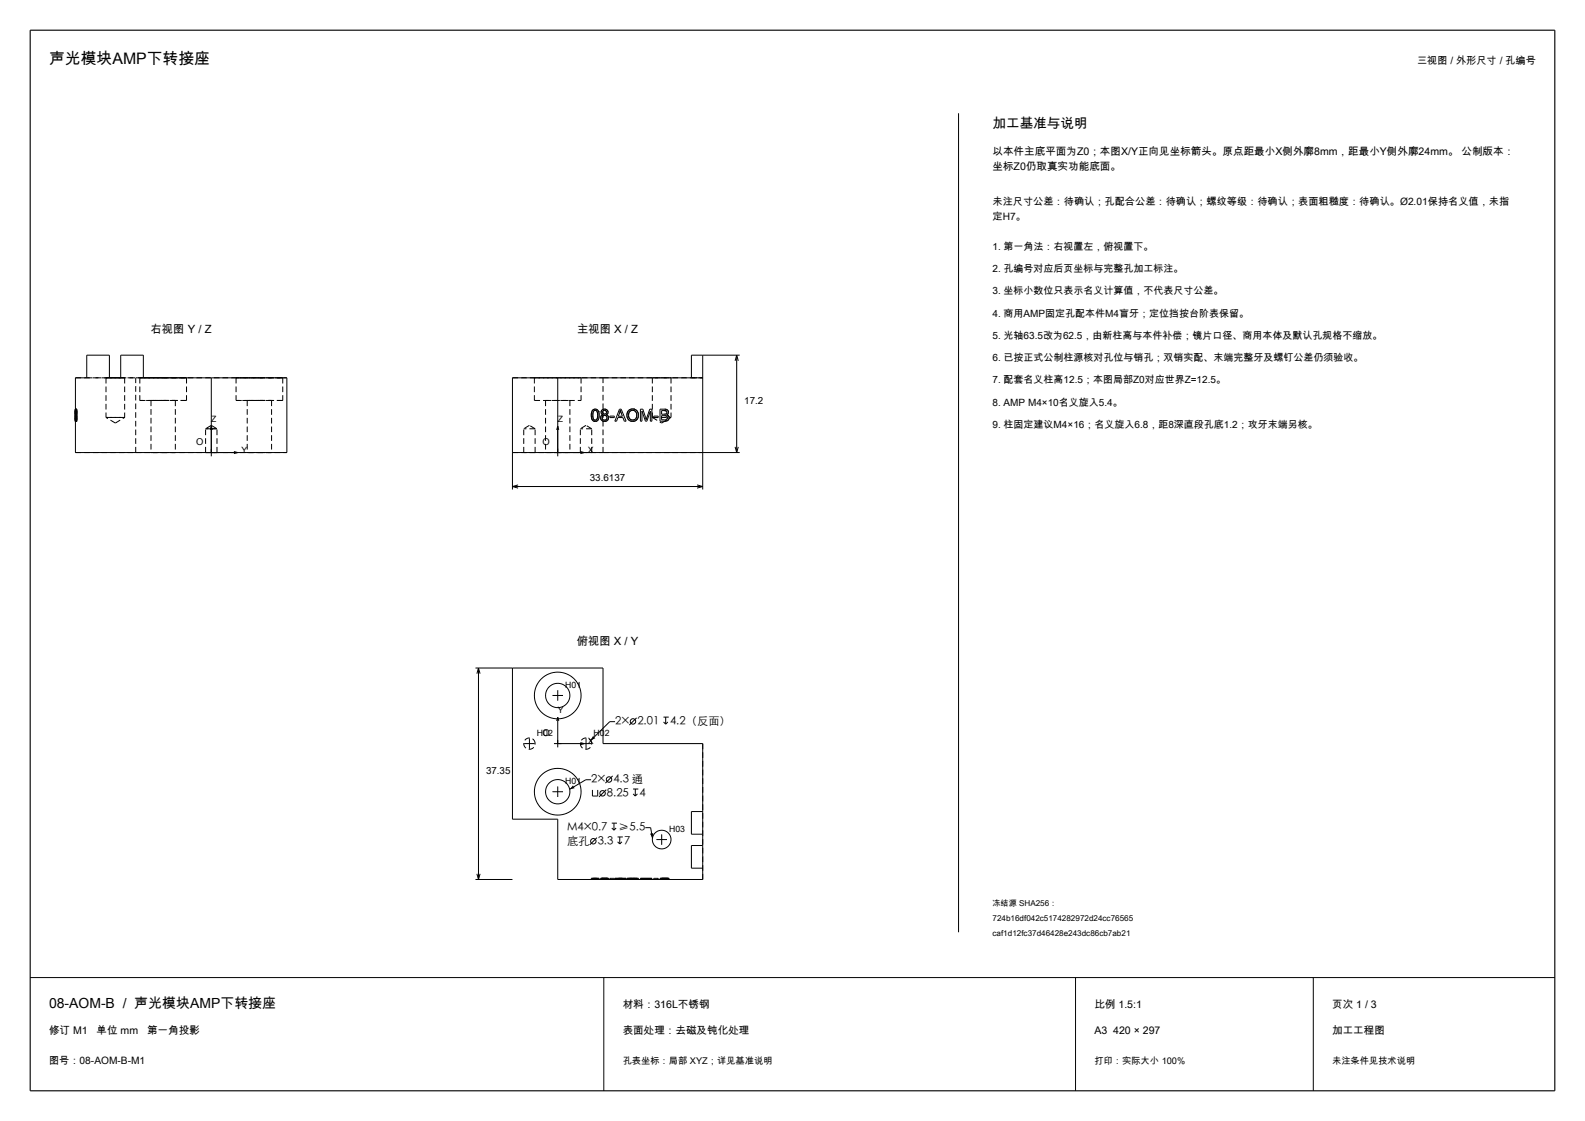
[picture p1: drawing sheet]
<svg xmlns="http://www.w3.org/2000/svg" width="420mm" height="297mm" viewBox="0 0 420 297" stroke-linecap="round" stroke-linejoin="round" font-family="sans-serif">
<path d="M8 8h404v281h-404z" fill="none" stroke="#000" stroke-width=".3"/>
<g fill="none" stroke="#000" stroke-width=".26">
<path d="M254 30v217M186.2 94.1v35.6M195.2 94.1v25.8M195.2 94.1l-.4 1.5M195.2 94.1l.4 1.5M196 94.1h-12.8v6M29 100.1h3M29 100.1v-6h-6v6h-3v19.8h56v-19.8h-38M32 100.1v-6h6v6M38 100.1h11.4M55.7 113.9l.3-1 .3 1M56 100.1v20.8"/>
<path d="M62 119.6l1 .3-1 .3M135.8 119.9h60.2M147.5 113.9l.3-1 .3 1M147.8 100.1v20.8M153.8 119.6l1 .3-1 .3M156.7 110a1.27 1.27 0 0 0 1 1.6M156.7 109.9v.1M156.7 109.4h.1M156.8 109.1l-.1 .9M156.8 109.1v.1M156.8 109v.1M156.9 108.8h.1"/>
<path d="M157.1 110l.2 1.1M157.1 109.8v.2M157.1 109.3v.2M157.3 111.1l.4 .2M157.3 111.1h.1M157.3 108.9l-.1 .3M157.3 108.9l-.2 1.1M157.3 108.9h.1M157.6 111.3h.1M157.7 108.4h-.2M157.7 108.7l.5 .3M157.7 108.7l-.4 .2"/>
<path d="M157.7 108.7h.1M157.7 108.7h-.1M157.8 108.4h.1M157.8 111.3h-.1M157.8 111.6h-.1M157.9 111.6h.1M158.1 108.9l.1 .1M158.2 109l.2 1M158.2 111.1l-.5 .2M158.2 111.1h-.1M158.2 111v.1M158.3 108.6h.1"/>
<path d="M158.3 111.5l-.6 .1M158.3 111.5h-.1M158.3 110.6v.2M158.4 110l-.2 1.1M158.4 110v.2M158.4 108.7l.1 .1M158.5 108.8a.94 .94 0 0 0-1-.4 .94 .94 0 0 0-.7 .7M158.5 108.8l.2 .5M158.6 111.1l-.2 .2M158.6 109h.1M158.6 110.9l-.3 .6M158.7 109.2v.1"/>
<path d="M158.7 110.9h-.1M158.7 109.3l.1 .7M158.7 109.3h.1M158.7 110.6h.1M158.7 109.5h.1M158.7 110.4h.1M158.8 109.8v.1M158.8 110l-.2 .9M158.8 110v.2M159.2 110.7l.2 .6M159.2 110.5v.1M159.2 110.2v.2"/>
<path d="M159.3 109.3v.1M159.3 110.2a.97 .97 0 0 0 .1 1.2M159.3 109.5h.1M159.4 109.5v.1M159.4 110.1l-.1 .1M159.4 109.6l.4 .3M159.4 111.4l.8 .2M159.4 111.4l.7 .2M159.4 110h.1M159.6 110.7l.3 .5M159.6 110.7h.1M159.6 110.8v.1"/>
<path d="M159.7 109.8l.1 .1M159.7 109.2l.1 .4M159.7 111.1l.2 .1M159.7 109.3h.1M159.7 109v.2M159.7 110.2l-.1 .5M159.8 109.5v.1M159.8 109.9l-.5 .3M159.8 109.9h-.1M159.8 109.6l.4 .1 .4-.1M159.8 110.1l-.1 .1M159.8 108.9l.4-.2 .4 .2"/>
<path d="M159.8 108.9l-.1 .3M159.9 111.2l.3 .1M159.9 109.6v.1M160 111.3h.1M160 109.7h.1M160.1 111.3h.1M160.1 108.7l-.3 .2M160.2 110l.5 .2M160.2 110l-.5 .2M160.2 110h.1M160.2 110h-.1M160.2 108.4a.81 .81 0 0 0-.8 .4 .81 .81 0 0 0 0 .8"/>
<path d="M160.2 108.4a.82 .82 0 0 1 .8 .4 .82 .82 0 0 1 0 .8M160.2 108.4l-.6 .2M160.3 108.4l.5 .2M160.3 111.3h-.1M160.3 109.7h.1M160.4 108.7h.1M160.4 109.7h.1M160.5 108.8l.1 .1M160.5 110.1l.2 .1M160.6 108.9l.1 .2M160.6 108.9l.1 .3-.1 .4M160.6 109.6l-.2 .1"/>
<path d="M160.6 111.6h-.4M160.7 110.2l.1 .2M160.7 110.2l.2 .5M160.7 111.1l-.2 .2M160.7 111.1l-.5 .2M160.7 109.3v.2M160.7 109.9h.1M160.8 111l-.1 .1M160.8 109.8h.1M160.8 110.6l.1 .1M160.9 110.7l-.2 .4M160.9 110.7l-.1 .1"/>
<path d="M161 110l.1 .2M161 109.6l-.3 .3 .4 .3M161 109.6v.1M161.1 110.2a.96 .96 0 0 1 0 1 .96 .96 0 0 1-.9 .4M161.1 110.2l.1 .1M161.1 109.3v.1M161.2 110.6h.1M161.3 110.7l-.3 .6M161.6 110.2h1.2v.4h-1.2zM164.2 108.4h.4l1.3 3.2h-.5l-.3-1h-1.4l-.3 1h-.5zM164.3 109.1l-.1 .3M164.4 108.7l-.2 .7"/>
<path d="M164.4 108.7v.1M164.4 108.7l.2 .7M164.5 109v.1M164.6 109.3l.3 1h-1.1l.4-.9M166.1 110l.2 .8M166.1 110v.3M166.1 110h.1M166.2 110.5h.1M166.2 110.7l.1 .1M166.3 110.8l.5 .6M166.3 110.8l.1 .2M166.4 111l.1 .1"/>
<path d="M166.5 108.8l-.4 1.2M166.5 108.8l-.1 .2M166.6 110v.5M166.6 110l.3 1M166.7 111.3l.1 .1M166.8 111.4l.8 .2M166.8 111.4l.3 .2M166.9 111l.7 .3M166.9 111h.1M166.9 109l-.3 1M167.3 111.6h.3M167.4 108.7l-.5 .3"/>
<path d="M167.6 111.3h.1M167.6 108.3l.8 .3M167.6 108.3l-1.1 .5M167.6 108.3l-.5 .2M167.6 108.3l.2 .1M167.6 108.7l.6 .2M167.6 108.7l-.7 .3M167.6 108.7h.3M167.6 108.7h-.1M167.7 111.3h-.1M168 108.4h.1M168 111.6h-.4"/>
<path d="M168 108.8h.1M168.1 108.4h.1M168.2 108.9l.3 .2M168.2 108.9l.4 .4M168.4 111.5l-.8 .1M168.4 111.5h-.1M168.4 111l-.8 .3M168.4 111h.1M168.4 108.6a1.6 1.6 0 0 1 .8 1.4M168.4 108.6h.2M168.6 111.4l-.2 .1M168.6 109.3l.1 .7"/>
<path d="M168.6 109.3l.1 .2M168.7 110.4l-.3 .6M168.7 109.6h.1M168.7 108.8l.2 .1M168.7 109.8v.2M168.7 110l-.3 1M169.1 109.5v.1M169.1 110.4v.1M169.2 109.9v.1M169.2 110a1.58 1.58 0 0 1-.8 1.5M169.2 110v.1M171.1 110.7l.1 .4"/>
<path d="M171.1 110.7h.1M171.1 110.8h.1M171.3 111.1h-.1M171.4 110.6l.8-2.2h.5v3.2h-.4v-2.7l-.9 2.7h-.4l-.9-2.7v2.7h-.4v-3.2h.6l.8 2.3M171.4 110.6l-.2 .5M171.4 110.6v.1M173.2 110.2h1.2v.4h-1.2zM176.1 110.1l.4 .1M176.1 110.1h-.8v1.1h1.1M176.1 110.1h.1M176.1 108.8h.1M176.1 108.4l.6 .1"/>
<path d="M176.1 108.4h-1.2v3.2h1.2M176.1 108.4h.1M176.1 109.7h-.1M176.2 108.8h.1M176.2 111.6h-.1M176.2 108.8h.2M176.4 108.8h.1M176.4 109.7h-.4M176.4 109.7h-.1M176.4 108.4h.1M176.4 111.6h.1M176.4 109.7h.1"/>
<path d="M176.4 110.2h.1M176.4 108.8l.3 .2M176.4 108.8h-1.1v.9h.7M176.4 108.8l.2 .1M176.5 111.2h-.1M176.5 110.2l.3 .2M176.5 109.7h.1M176.6 108.5h.1M176.6 111.5l-.5 .1M176.6 111.1l-.2 .1M176.6 111.1v.1M176.7 110.2v.1"/>
<path d="M176.7 109v.3M176.7 109v.1M176.7 108.5l.3 .3M176.7 108.5l.1 .1M176.7 111.1h-.1M176.7 109.2v.1M176.7 109.3l-.3 .4M176.7 109.3h.1M176.8 109.9l.1 .1M176.8 110.4l.1 .3M176.8 110.4v.1M176.8 111.5h-.2"/>
<path d="M176.8 109.8v.1M176.8 110.9l-.2 .2M176.8 110.9v.1M176.8 110.8v.1M176.9 110.6v.1M176.9 110.7l-.1 .2M176.9 110.7h.1M176.9 108.6h.1M176.9 108.7l.1 .1M177 110l.1 .2M177 108.8l.1 .4M177 108.8l.1 .1"/>
<path d="M177 109.6l-.3 .3 .4 .3M177 109.6v.1M177.1 111.3h.1M177.1 109.5l-.1 .1M177.1 109.4h.1M177.1 109.1h.1M177.1 110.2l.2 .5M177.1 109.2l-.1 .4M177.1 109.2v.1M177.2 111.1l-.6 .4M177.2 111.1l-.1 .1M177.3 111h-.1"/>
<path d="M177.3 110.5h.1M177.3 110.5v.2M177.3 110.7l-.1 .4M177.3 110.7v.1M186.2 100.1h-50.4v29.6M194.8 118.4l.4 1.5M195.6 118.4l-.4 1.5M135.8 128.9h50.4M135.8 128.9l1.5 .4M137.3 128.5l-1.5 .4M184.7 128.5l1.5 .4M186.2 128.9l-1.5 .4"/>
<path d="M126 177h33.8v20h26.4v36h-38.4v-16h-12v-40M126.8 177v56M126.8 177l-.4 1.5M126.8 177l.4 1.5M138.9 197h2.8M140.3 195.6v2.8M146.4 184.3h2.8M146.8 197h9.9M147.8 182.9v2.8M147.8 190v8M147.8 190l-.3 1M147.8 190l.3 1"/>
<path d="M153.8 196.7l1 .3-1 .3M155.3 195.6v2.8M163 191.2h-1.4l-5.1 5M168.7 190.2l-1.9 1.9M175.8 190h1.4M175.8 191.3l.6 .6M176.4 190v1.9M177 191.3l-.6 .6M146.4 209.8h2.8M147.8 208.4v2.8M156.6 206.6h-1.4l-4.2 2.5M157 209.3v1.6h1.4v-1.6"/>
<path d="M160.6 209.2l-1.9 1.9M162.1 218.1h1.4M162.1 219.4l.6 .5M162.3 205.6l-1.9 1.9M162.7 218.1v1.8M163.3 219.4l-.6 .5M167.7 209h1.4M167.8 210.3l.5 .6M168.3 209v1.9M168.9 210.3l-.6 .6M171 219.3h1.4l.5 2.8M186.2 215h-3v6h3"/>
<path d="M126 233h9.8M126.4 231.5l.4 1.5M127.2 231.5l-.4 1.5M158.2 221.9l-1.9 1.9M163.6 221.7h1.4M163.7 223l.5 .6M164.2 221.7v1.9M164.8 223l-.6 .6M173.9 222.4h2.8M175.3 221v2.8M186.2 224h-3v6h3M8 259h404"/>
<path d="M160 259v30M285 259v30M348 259v30"/>
<circle cx="147.8" cy="184.3" r="6.2"/>
<circle cx="147.8" cy="184.3" r="3.2"/>
<circle cx="167.7" cy="191.1" r=".72"/>
<circle cx="147.8" cy="209.8" r="6.2"/>
<circle cx="147.8" cy="209.8" r="3.2"/>
<circle cx="159.7" cy="210.2" r=".72"/>
<circle cx="161.4" cy="206.5" r=".72"/>
<circle cx="157.2" cy="222.9" r=".72"/>
<circle cx="175.3" cy="222.4" r="2.48"/>
</g>
<g fill="none" stroke="#000" stroke-width=".26" stroke-dasharray="1.5 .8" stroke-linecap="butt">
<path d="M20 100.1h16M20 119.9h16M20 108.4v.2M20 108.6v.5M20 109.1v.9M20 110v1.3M20 111.3v.3M20 111.6v-.1M20 111.5v-.6M20 110.9v-.9M20 110v-.7M20 109.3v-.5"/>
<path d="M20 108.8v-.3M20 108.5v-.1M20 108.6v.6M20 109.2v.4M20 109.6v.3M20 109.9v.3M20 110.2v.5M20 110.7v.7M20 111.4v.2M20 111.6v-.2M20 111.4v-.7M20 110.7v-.5"/>
<path d="M20 110.2v-.3M20 109.9v-.3M20 109.6v-.4M20 109.2v-.6M20 108.6v-.2M20 110.2v.4M20 108.4v3.2M20 111.6v-1M20 111.6v-2.7M20 108.4v2.2M20 110.6v.5M20 111.1v-.4"/>
<path d="M20 110.7v-2.3M20 111.5v-.1M20 111.4v-.3M20 109.2v-.4M20 108.6v-.3M20 108.3v.5M20 108.8v1.2M20 110v.8M20 110.8v.6M20 110v-.9M20 109.1v-.5M20 108.4h.3"/>
<path d="M20 111.6h.3M20 109.9h.3M20 110.2h.3M20 110.6h.3M20 111.1h.3M20 108.9h.3M20 108.3h.3M20 111.1v-1.1M20 111.3v-.2M20 111.3h.3M20 111.1v.2M20 110v1.1"/>
<path d="M20 109v1M20 108.7v.3M20 108.7h.3M20 108.9v-.2M20 110v-1.1M20 109.7v-.1M20 109.7h.3M20 109.6v.1M20 108.9v.3M20 108.7v.2M20 109.2v-.3M20 111v-.3"/>
<path d="M20 111.2v-.2M20 111.3v-.1M20 110.7v.4M20 110v.2M20 110h.3M20 110.2v-.2M20 110.3v-.9M20 110.3h.3M20 109.4v.9M20 108.7v.7M20 109.4v-.7M20 109.7v-.9"/>
<path d="M20 108.8h.3M20 109.3v.3M20 109v.3M20 108.8v.2M20 111.2v-1.1M20 110.1h.3M20 111.2h.3M20 111.1v.1M20 110.9v.2M20 110.7v.2M20 110.4v.3M20 110.2v.2"/>
<path d="M20 110.1v.1M20 111v-1M20 111.3v-.3M20 111v.3M20 110v1M20 109.3v.7M20 108.9v.4M20 109v-.3M20 110v-1M20.3 108.6v-.2M20.3 108.4v.1M20.3 108.5v.3"/>
<path d="M20.3 108.8v.5M20.3 109.3v.7M20.3 110v.9M20.3 110.9v.6M20.3 111.5v.1M20.3 111.6v-.3M20.3 111.3v-1.3M20.3 110v-.9M20.3 109.1v-.5M20.3 109.2v-.6M20.3 108.4v.2M20.3 108.6v.6"/>
<path d="M20.3 109.2v.4M20.3 109.6v.3M20.3 109.9v.3M20.3 110.2v.5M20.3 110.7v.7M20.3 111.4v.2M20.3 111.6v-.2M20.3 111.4v-.7M20.3 110.7v-.5M20.3 110.2v-.3M20.3 109.9v-.3M20.3 109.6v-.4"/>
<path d="M20.3 110.2v.4M20.3 108.4v3.2M20.3 111.6v-1M20.3 108.4v2.3M20.3 110.7v.4M20.3 111.1v-.5M20.3 110.6v-2.2M20.3 111.6v-2.7M20.3 108.8v.4M20.3 111.1v.3M20.3 111.4v.1M20.3 108.3v.3"/>
<path d="M20.3 108.6v.5M20.3 109.1v.9M20.3 111.4v-.6M20.3 110.8v-.8M20.3 110v-1.2M20.3 108.8v-.5M20.3 110v1.1M20.3 111.1v.2M20.3 111.3v-.2M20.3 111.1v-1.1M20.3 110v-1M20.3 109v-.3"/>
<path d="M20.3 108.7v.2M20.3 108.9v1.1M20.3 109.6v.1M20.3 109.7v-.1M20.3 109.2v-.3M20.3 108.9v-.2M20.3 108.9v.3M20.3 110.7v.3M20.3 111v.2M20.3 111.2v.1M20.3 111.1v-.4M20.3 110.2v-.2"/>
<path d="M20.3 110v.2M20.3 109.4v.9M20.3 110.3v-.9M20.3 109.4v-.7M20.3 108.7v.7M20.3 108.8v.9M20.3 109.6v-.3M20.3 109.3v-.3M20.3 109v-.2M20.3 110.1v1.1M20.3 111.2v-.1M20.3 111.1v-.2"/>
<path d="M20.3 110.9v-.2M20.3 110.7v-.3M20.3 110.4v-.2M20.3 110.2v-.1M20.3 110v1M20.3 111v.3M20.3 111.3v-.3M20.3 111v-1M20.3 110v-.7M20.3 109.3v-.4M20.3 108.7v.3M20.3 109v1"/>
<path d="M23 100.1h6M28.1 100.1h2.5M28.1 110.6h2.5M28.1 100.1v10.5M29 100.1h-.9M30.6 100.1h2.4M30.6 110.6h2.4M30.6 112.1l2.4-1.5M30.6 112.1l-2.5-1.5M32 100.1h6M33 100.1h-1M33 110.6h-4.9"/>
<path d="M33 100.1v10.5M36 119.9v-19.8M36 119.9h40M36 100.1h40M37 100.1h6.2M37 106.1h6.2M37 100.1v6M38 100.1h-1M40 119.9h3.2M40 106.1h3.2M40 106.1v13.8M43.2 100.1h6.2"/>
<path d="M43.2 119.9h3.3M43.2 106.1h6.2M43.2 106.1h3.3M46.5 119.9h-6.5M46.5 106.1h-6.5M46.5 106.1v13.8M49.4 106.1h-12.4M49.4 100.1v6M54.5 119.9h1.5M54.5 113.6h1.5M54.5 119.9v-6.3M56 119.9h1.5"/>
<path d="M56 113.6h1.5M56 112.7l-1.5 .9M56 112.7l1.5 .9M57.5 119.9h-3M57.5 113.6h-3M57.5 119.9v-6.3M62.6 100.1h6.1M62.6 106.1h6.1M62.6 100.1v6M65.5 119.9h3.2M65.5 106.1h3.2M65.5 106.1v13.8"/>
<path d="M68.7 100.1h6.2M68.7 119.9h3.3M68.7 106.1h6.2M68.7 106.1h3.3M72 119.9h-6.5M72 106.1h-6.5M72 106.1v13.8M74.9 100.1h-12.3M74.9 106.1h-12.3M74.9 100.1v6M135.8 100.1h24M135.8 119.9h24"/>
<path d="M138.8 119.9v-6.3M140.3 112.7l-1.5 .9M141.6 100.1h12.4M141.6 100.1v6M141.6 106.1h12.4M141.8 119.9h-3M141.8 119.9v-6.3M141.8 113.6h-3M141.8 113.6l-1.5-.9M144.6 119.9h6.4M144.6 106.1v13.8M144.6 106.1h6.4"/>
<path d="M151 106.1v13.8M153.8 119.9v-6.3M154 100.1v6M155.3 112.7l-1.5 .9M156.7 109.9v-.5M156.7 109.4l.1-.2M156.8 119.9h-3M156.8 119.9v-6.3M156.8 113.6h-3M156.8 113.6l-1.5-.9M156.8 109l.1-.2M156.9 108.8l.2-.2"/>
<path d="M157 111.3l-.3-1.3M157.1 109.5v.3M157.1 108.6l.4-.2M157.2 109.2l-.1 .1M157.3 111.1l.3 .2M157.6 108.7l-.3 .2M157.7 108.4h.1M157.7 111.6l-.7-.3M157.8 111.3l.3-.2M157.8 108.4l.4 .1M157.9 111.6h-.1M158.1 108.9l-.3-.2"/>
<path d="M158.2 108.5l.1 .1M158.2 111.5l-.3 .1M158.2 111l.1-.2M158.3 108.6l.1 .1M158.3 110.6l.1-.4M158.4 111.3l-.1 .2M158.5 108.8l.1 .2M158.6 109l.1 .2M158.6 110.9v.2M158.7 109.3v.2M158.7 110.6v.3M158.7 109.5l.1 .3"/>
<path d="M158.7 110.4v.2M158.8 110.2l-.1 .2M158.8 109.9v.1M159.2 110.7v-.1M159.2 110.5v-.1M159.2 110.2h.1M159.3 109.2l.2-.6M159.3 109.3v-.1M159.3 109.5v-.1M159.4 109.5h-.1M159.4 110.1v-.1M159.4 111.4v-.1"/>
<path d="M159.4 110l.3-.1M159.5 108.6h.1M159.6 110.7v.1M159.6 110.9v.1M159.6 111l.1 .1M159.7 109.8l-.3-.2M159.7 109.2v.1M159.7 109.3l.1 .2M159.7 109v.1M159.8 100.1h26.4M159.8 119.9v-19.8M159.8 119.9h26.4"/>
<path d="M159.8 109.6h.1M159.8 108.9l-.1 .1M159.9 111.2l.1 .1M159.9 109.7h.1M160 111.3h.1M160 109.7h.2M160.1 110l-.3 .1M160.2 108.4h.1M160.2 108.7h-.1M160.2 111.6h-.1M160.2 109.7h.1M160.3 111.3h.2"/>
<path d="M160.3 109.7h.1M160.4 108.7h-.2M160.5 108.8l-.1-.1M160.5 110.1l-.2-.1M160.6 109.6l.1-.1M160.7 109.3v-.1M160.7 109.2v-.1M160.8 109.8l-.1 .1M160.8 111v-.2M160.8 109.9l.2 .1M160.8 108.6h.1M160.8 110.6v-.2"/>
<path d="M160.9 108.6l.2 .6M161 109.7l-.2 .1M161 111.4l-.4 .2M161 111.3v.1M161.1 109.4l-.1 .2M161.1 109.2v.1M161.2 110.3v.3M161.3 110.6v.1M164.4 108.7l-.1 .4M164.5 109l-.1-.2M164.6 109.3l-.1-.2M166.1 110l.3-1"/>
<path d="M166.2 110.5l-.1-.2M166.2 110.7v-.2M166.5 108.8l.6-.3M166.6 110.5l.3 .5M166.7 111.3l-.2-.2M166.9 111l.7 .3M167.3 111.6h-.2M167.5 108.7h-.1M167.7 111.3l.7-.3M167.8 108.4h.2M167.9 108.7h-.1M168 108.4h.1"/>
<path d="M168 108.8l-.1-.1M168.2 108.4l.2 .2M168.2 108.9l-.1-.1M168.3 111.5l-.3 .1M168.6 108.6l.1 .2M168.6 109.3l-.1-.2M168.7 110.4v-.4M168.7 109.6v-.1M168.7 109.8v-.2M168.9 108.9l.1 .2M169 110.9l-.4 .5M169 109.1l.1 .4"/>
<path d="M169.1 110.5l-.1 .4M169.1 109.6l.1 .3M169.2 110.1l-.1 .3M171.1 110.7v.1M171.1 110.8l.1 .1M171.2 110.9v.2M171.3 111.1v-.2M171.3 110.9l.1-.2M172.9 100.1h4.9M172.9 100.1v10.5M172.9 110.6h4.9M172.9 110.6l2.4 1.5"/>
<path d="M175.3 112.1l2.5-1.5M176.1 108.8h-.1M176.1 109.7h.2M176.2 108.4h.2M176.4 111.6h-.2M176.4 109.7h.1M176.4 110.2l-.2-.1M176.5 111.2h.1M176.5 108.4l.1 .1M176.5 109.7l.1-.1M176.6 111.5l-.2 .1M176.6 109.6l.1-.3"/>
<path d="M176.7 110.2h-.2M176.7 109l-.1-.1M176.7 109.9h.1M176.7 111.1l.1-.1M176.7 109.2v-.1M176.8 110.4l-.1-.1M176.8 109.9h-.1M176.8 108.6h.1M176.8 110.8l.1-.1M176.9 110.6l-.1-.1M176.9 110h.1M176.9 108.6v.1"/>
<path d="M177 111.4l-.2 .1M177 109.7l-.2 .1M177.1 111.3l-.1 .1M177.1 108.9v.2M177.1 111.2v.1M177.1 109.4v.1M177.1 109.1v.1M177.1 109.3v.1M177.1 110.2l.2 .3M177.2 111v.1M177.3 110.8v.2M177.8 100.1v10.5"/>
<path d="M183.2 100.1h3M141.8 197a1.51 1.51 0 0 0-2.2-1.3 1.51 1.51 0 0 0-.2 2.5 1.51 1.51 0 0 0 2.4-.9v-.3M156.8 197a1.51 1.51 0 0 0-2.2-1.3 1.51 1.51 0 0 0-.2 2.5 1.51 1.51 0 0 0 2.4-.9v-.3M156.7 233h.3M156.7 233v-.3M156.7 232.7h.1M156.8 233h-.1M156.8 232.7h.3M157 233h.7M157 232.7h-.3M157.1 232.7h.2M157.1 233v-.3"/>
<path d="M157.1 233h.2M157.1 233h-.3M157.1 232.7h.6M157.3 232.7h.4M157.3 233h-.2M157.3 232.7h-.2M157.3 233h.4M157.7 232.7h-.4M157.7 233h.5M157.7 233h-.6M157.7 233h.6M157.7 232.7h.5"/>
<path d="M157.7 232.7h-.7M157.7 233h-.4M158.2 233h-.5M158.2 232.7h.3M158.2 232.7h.2M158.2 232.7h-.5M158.2 233h.2M158.3 233h.3M158.3 232.7h-.6M158.4 233h-.2M158.4 233v-.3M158.5 233h-.3"/>
<path d="M158.5 232.7h.2M158.6 233h.2M158.6 232.7h-.3M158.7 233h-.2M158.7 232.7h.1M158.8 233h-.1M158.8 233v-.3M158.8 232.7h-.2M159.2 233h.2M159.2 233v-.3M159.2 232.7h.1M159.3 233h.1"/>
<path d="M159.3 233v-.3M159.3 232.7h.2M159.3 233h-.1M159.3 232.7h.5M159.4 233h.4M159.4 232.7h-.1M159.4 233h.8M159.4 232.7h-.2M159.5 233h-.2M159.5 232.7h.7M159.6 233v-.3M159.6 233h.1"/>
<path d="M159.6 232.7h.3M159.7 232.7h.1M159.7 233v-.3M159.7 233h.1M159.7 232.7h-.1M159.7 233h.5M159.8 233h-.5M159.8 233v-.3M159.8 232.7h-.4M159.8 232.7h.4M159.8 233h-.1M159.8 232.7h-.1"/>
<path d="M159.8 233h.4M159.9 232.7h.3M159.9 233h-.3M160.2 232.7h-.5M160.2 233h.5M160.2 233h-.7M160.2 232.7h.7M160.2 232.7h-.4M160.2 233h.4M160.2 233h.8M160.2 232.7h-.8M160.2 232.7h.4"/>
<path d="M160.2 233h-.4M160.2 232.7h.5M160.2 233h-.3M160.6 232.7h-.4M160.6 233h.1M160.6 232.7h.1M160.6 233h-.4M160.7 233h.3M160.7 233v-.3M160.7 232.7h.4M160.7 232.7h-.5M160.7 233h.2"/>
<path d="M160.7 232.7h.2M160.7 233h-.5M160.7 232.7h-.1M160.7 233h-.1M160.9 232.7h-.2M160.9 233h-.2M160.9 233v-.3M160.9 233h-.7M160.9 232.7h.2M161 233h.3M161 232.7h-.8M161 233h.1"/>
<path d="M161 232.7h-.3M161.1 233h-.4M161.1 232.7h.2M161.1 233h-.2M161.1 233v-.3M161.1 232.7h-.1M161.3 233h-.2M161.3 233v-.3M161.3 232.7h-.3M161.6 233v-.3M161.6 232.7h1.2M162.8 233h-1.2"/>
<path d="M162.8 233v-.3M162.9 233h.5M162.9 233v-.3M162.9 232.7h1.3M163.4 233h.3M163.4 233v-.3M163.4 232.7h-.5M163.7 233h1.4M163.7 233v-.3M163.7 232.7h-.3M163.8 232.7h1.1M163.8 233h.4"/>
<path d="M163.8 233v-.3M164.2 233h-1.3M164.2 233v-.3M164.2 232.7h.4M164.2 232.7h-.4M164.2 233h.2M164.4 232.7h-.2M164.4 233h.2M164.4 233v-.3M164.6 232.7h-.2M164.6 233h.3M164.6 233h-.4"/>
<path d="M164.6 233v-.3M164.6 232.7h1.3M164.9 232.7h-.3M164.9 233h-1.1M164.9 233v-.3M165.1 233h.3M165.1 233v-.3M165.1 232.7h-1.4M165.4 233h.5M165.4 233v-.3M165.4 232.7h-.3M165.9 233h-1.3"/>
<path d="M165.9 233v-.3M165.9 232.7h-.5M166.1 233h.2M166.1 233v-.3M166.1 232.7h.4M166.3 233h.5M166.3 232.7h-.2M166.5 233h-.4M166.5 232.7h1.1M166.6 232.7h.3M166.6 233v-.3M166.6 233h.3"/>
<path d="M166.8 233h.8M166.8 232.7h-.5M166.9 232.7h.7M166.9 233h-.3M166.9 232.7h-.3M166.9 233h.7M167.6 232.7h.8M167.6 233h-.7M167.6 233h.8M167.6 232.7h-.8M167.6 233h-1.1M167.6 232.7h-.7"/>
<path d="M167.6 233h.6M168.2 232.7h-.6M168.2 233h.4M168.4 233h.6M168.4 232.7h-.8M168.4 232.7h.3M168.4 233h-.8M168.4 232.7h.6M168.6 232.7h-.4M168.6 233h.1M168.7 232.7h-.1M168.7 233h-.3"/>
<path d="M168.7 233v-.3M169 233h.2M169 232.7h-.6M169 233h-.6M169 232.7h.2M169.2 233h-.2M169.2 233v-.3M169.2 232.7h-.2M169.7 233h.4M169.7 233v-.3M169.7 232.7h.6M170.1 233h.9"/>
<path d="M170.1 233v-.3M170.1 232.7h-.4M170.3 233h-.6M170.3 233v-.3M170.3 232.7h.8M171 233h.4M171 233v-.3M171 232.7h-.9M171.1 233h-.8M171.1 232.7h.1M171.2 233h-.1M171.2 233v-.3"/>
<path d="M171.2 232.7h.2M171.4 233h.9M171.4 233v-.3M171.4 232.7h-.4M171.4 233h-.2M171.4 232.7h.8M172.2 233h-.8M172.2 233v-.3M172.2 232.7h.5M172.3 233h.4M172.3 233v-.3M172.3 232.7h-.9"/>
<path d="M172.7 233h-.5M172.7 233v-.3M172.7 232.7h-.4M173.2 233v-.3M173.2 232.7h1.2M174.4 233h-1.2M174.4 233v-.3M174.9 233h1.2M174.9 233v-.3M174.9 232.7h1.2M175.3 232.7h.7M175.3 232.7h.8"/>
<path d="M175.3 233v-.3M175.3 233h.7M175.3 233h.8M176 232.7h-.7M176 233h.4M176 232.7h.4M176 233h-.7M176.1 232.7h-.8M176.1 233h.4M176.1 233h-1.2M176.1 232.7h.6M176.1 233h.5"/>
<path d="M176.1 232.7h-1.2M176.1 232.7h.3M176.1 233h-.8M176.4 232.7h.2M176.4 233h-.3M176.4 233h-.4M176.4 232.7h-.4M176.4 233h.3M176.5 232.7h-.4M176.5 233h.3M176.6 233h.4M176.6 232.7h-.5"/>
<path d="M176.6 232.7h.2M176.6 233h-.2M176.6 232.7h.1M176.7 232.7h-.3M176.7 233h-.6M176.7 232.7h.3M176.7 233h.3M176.7 233v-.3M176.7 232.7h.4M176.7 233h-.1M176.8 232.7h-.3M176.8 233h.1"/>
<path d="M176.8 232.7h.1M176.8 233h-.2M176.9 232.7h-.1M176.9 233h-.1M176.9 233v-.3M177 233h.2M177 232.7h-.4M177 233h-.3M177 232.7h.1M177 233h.1M177 232.7h-.3M177.1 233h-.4"/>
<path d="M177.1 232.7h.2M177.1 233h-.1M177.1 233v-.3M177.1 232.7h-.1M177.2 233h.1M177.2 232.7h-.2M177.3 233h-.2M177.3 233v-.3M177.3 232.7h-.1M186.2 233v-36"/>
</g>
<path d="M157.1 195l.6 .6-1.2 .6zM151.8 208.1l.5 .7-1.3 .3zM172.3 220.9l.8-.2-.2 1.4z" fill="#000"/>
<text font-size="4.2" x="13" y="17">声光模块AMP下转接座</text>
<text font-size="3.7" x="13" y="267">08-AOM-B / 声光模块AMP下转接座</text>
<text font-size="3.6" x="263" y="34">加工基准与说明</text>
<g font-size="3">
<text x="39.9" y="88.1">右视图 Y / Z</text>
<text x="152.9" y="88.1">主视图 X / Z</text>
<text x="152.8" y="171">俯视图 X / Y</text>
<text x="163" y="192.1">2× 2.01</text>
<text x="177.6" y="192.1">4.2（反面）</text>
<text x="156.6" y="207.5">2× 4.3 通</text>
<text x="160.8" y="211.1">8.25</text>
<text x="169.5" y="211.1">4</text>
<text x="150.3" y="220.2">M4×0.7</text>
<text x="163.8" y="220.2">≥5.5</text>
<text x="150.3" y="223.8">底孔</text>
<text x="158.4" y="223.8">3.3</text>
<text x="165.4" y="223.8">7</text>
</g>
<g font-size="2.8">
<text x="263" y="41">以本件主底平面为Z0；本图X/Y正向见坐标箭头。原点距最小X侧外廓8mm，距最小Y侧外廓24mm。 公制版本：</text>
<text x="263" y="45.1">坐标Z0仍取真实功能底面。</text>
<text x="165" y="267">材料：316L不锈钢</text>
<text x="290" y="267">比例 1.5:1</text>
<text x="353" y="267">页次 1 / 3</text>
<text x="13" y="274">修订 M1</text>
<text x="25.6" y="274">单位 mm</text>
<text x="39" y="274">第一角投影</text>
<text x="165" y="274">表面处理：去磁及钝化处理</text>
<text x="290" y="274">A3 420 × 297</text>
<text x="353" y="274">加工工程图</text>
</g>
<g font-size="2.7">
<text x="375.5" y="17">三视图 / 外形尺寸 / 孔编号</text>
<text x="263" y="54.2">未注尺寸公差：待确认；孔配合公差：待确认；螺纹等级：待确认；表面粗糙度：待确认。Ø2.01保持名义值，未指</text>
<text x="263" y="58.2">定H7。</text>
<text x="13" y="282">图号：08-AOM-B-M1</text>
</g>
<g font-size="2.6">
<text x="263" y="66.2">1. 第一角法：右视置左，俯视置下。</text>
<text x="263" y="72.1">2. 孔编号对应后页坐标与完整孔加工标注。</text>
<text x="263" y="78">3. 坐标小数位只表示名义计算值，不代表尺寸公差。</text>
<text x="263" y="83.9">4. 商用AMP固定孔配本件M4盲牙；定位挡按台阶表保留。</text>
<text x="263" y="89.8">5. 光轴63.5改为62.5，由新柱高与本件补偿；镜片口径、商用本体及默认孔规格不缩放。</text>
<text x="263" y="95.7">6. 已按正式公制柱源核对孔位与销孔；双销实配、末端完整牙及螺钉公差仍须验收。</text>
<text x="263" y="101.6">7. 配套名义柱高12.5；本图局部Z0对应世界Z=12.5。</text>
<text x="197.2" y="107">17.2</text>
<text x="263" y="107.5">8. AMP M4×10名义旋入5.4。</text>
<text x="263" y="113.4">9. 柱固定建议M4×16；名义旋入6.8，距8深直段孔底1.2；攻牙末端另核。</text>
<text x="156.3" y="127.5">33.6137</text>
<text x="128.8" y="205">37.35</text>
</g>
<g font-size="2.5">
<text x="52" y="117.9">O</text>
<text x="143.8" y="117.9">O</text>
<text x="143.8" y="195">O</text>
<text x="165" y="282">孔表坐标：局部 XYZ；详见基准说明</text>
<text x="290" y="282">打印：实际大小 100%</text>
<text x="353" y="282">未注条件见技术说明</text>
</g>
<g font-size="2.3">
<text x="56" y="111.9">Z</text>
<text x="147.8" y="111.9">Z</text>
<text x="64" y="119.9">Y</text>
<text x="155.8" y="119.9">X</text>
<text x="149.8" y="182.3">H01</text>
<text x="147.8" y="189">Y</text>
<text x="142.3" y="195">H02</text>
<text x="155.8" y="197">X</text>
<text x="157.3" y="195">H02</text>
<text x="149.8" y="207.8">H01</text>
<text x="177.3" y="220.4">H03</text>
</g>
<g font-size="2.1">
<text x="263" y="240">冻结源 SHA256：</text>
<text x="263" y="244">724b16df042c5174282972d24cc76565</text>
<text x="263" y="248">caf1d12fc37d46428e243dc86cb7ab21</text>
</g>
</svg>
